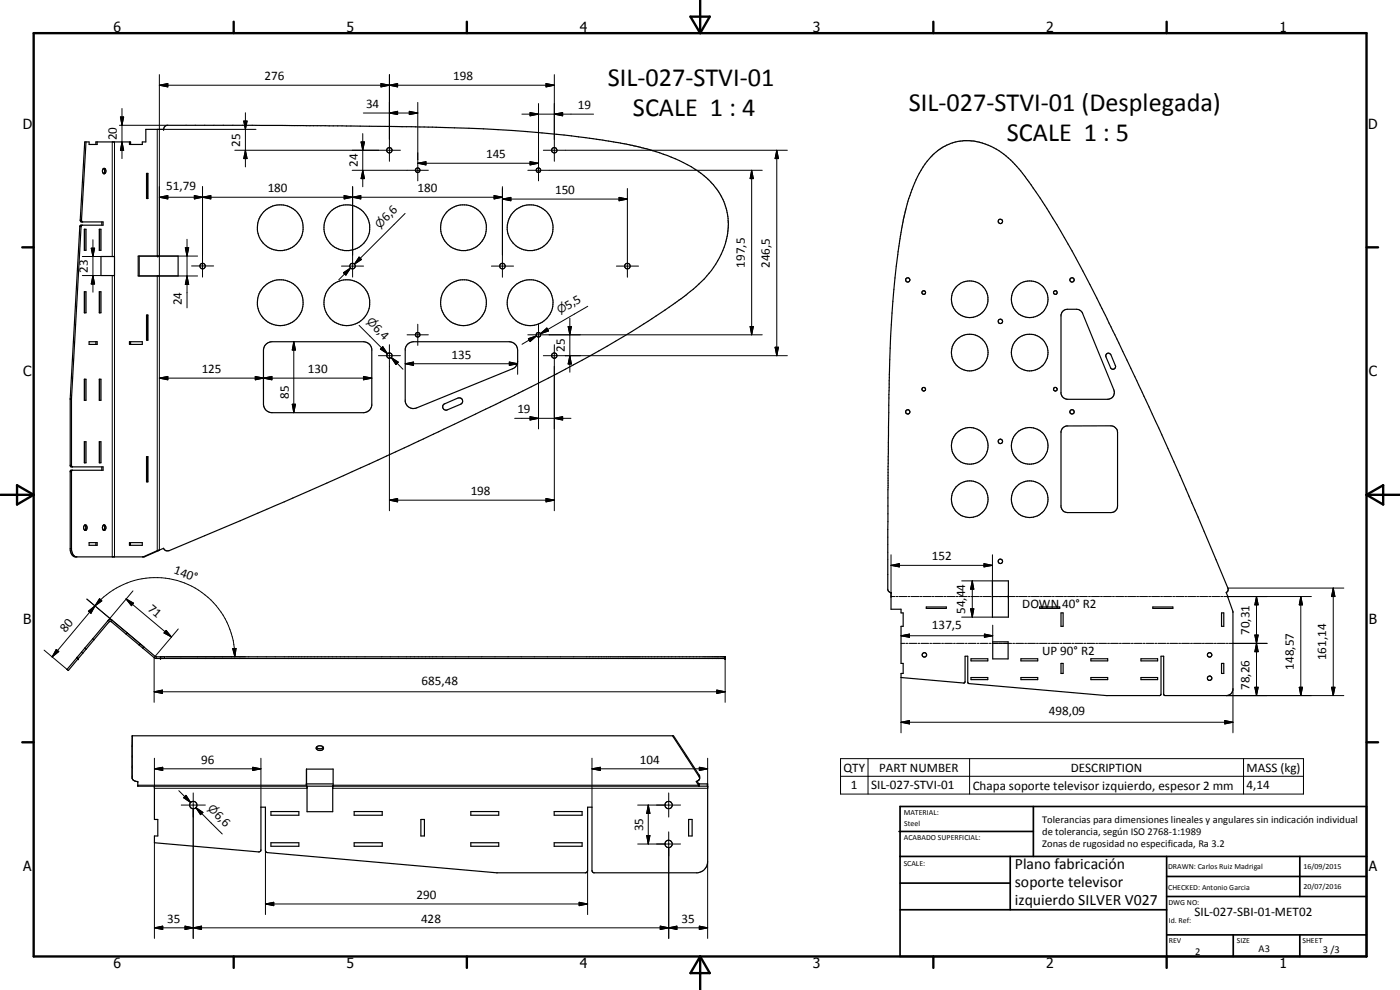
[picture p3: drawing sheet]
<svg xmlns="http://www.w3.org/2000/svg" width="420mm" height="297mm" viewBox="0 0 420 297" stroke-linecap="round" stroke-linejoin="round" font-family="sans-serif">
<g fill="none" stroke="#000" stroke-width=".35">
<path d="M25.8 42.6l-1.3 23.4 .3 .6M28.8 43.3v-.7h10.4v.7M29.2 42.6v.7h-2.5v-.7h-1.3l-1.3 23.6 .3 .4h6.5v1h-6.6l-.4 .4-2.8 51.6v20.1l.3 .4h9.5v1h-9.6l-.2 .2v23.7a2.03 2.03 0 0 0 1.6 2.1h20.4l4.4-1.9M30.9 50.7l.4-.2a.84 .84 0 0 1 .5 .9 .84 .84 0 0 1-.7 .7 1.04 1.04 0 0 1-.2-1.4zM31.1 50.5a1.06 1.06 0 0 1 0 1.6M38.9 42.6v.7h3.8v-.7h1.1v-3.8h5.3l.4-.9 .6-.3 53.9 .2a783.7 783.7 0 0 1 58.7 2.1l15.3 1.7 12.1 2.1a56 56 0 0 1 20.2 8.2 18.9 18.9 0 0 1 5.6 25.4 33.6 33.6 0 0 1-10 11.2 291.2 291.2 0 0 1-41.3 25l-15.8 7.8-21.7 10.4-34.1 15.5-42.3 18h-.9l-.7-.7-1.4 .6M44 52h.4v7.6h-.4zM44.3 52v7.6M280 46.4a14.9 14.9 0 0 1 9.3-4.2 19.9 19.9 0 0 1 15.8 7.7l3.3 4.1a256.6 256.6 0 0 1 22.8 39.6l13.6 28.5a1266.5 1266.5 0 0 1 23.8 54.6l-.1 .7-.5 .4 2 5.8v23.5a1.98 1.98 0 0 1-2 1.6l-18.6-.1-.2-.2v-11.5h-.8v11.4l-.4 .4h-15.9l-41.3-3.6-.4-.4v-7.8h-.8v7.6l-.3 .4-18.9-1.6v-1.2h.6v-3h-.6v-11.2h.6v-4h-.6v-1.1h-3v-5l-.5-.2-.5-.6 .3-55.4a450.4 450.4 0 0 1 2.7-45.2l1.6-10.1a53.5 53.5 0 0 1 4.9-14.3l1.7-2.7zM24.7 67.6l-.4 .4-2.8 51.6v20.1l.3 .4M25.3 68.8h.5v6.3h-.5zM25.4 68.8v6.3"/>
<path d="M29.8 68.8h.5v6.3h-.5zM29.9 68.8v6.3M30.3 77h4.1v5.7h-4.1zM30.6 66.6v1M41.5 76.8h12v6h-12zM41.8 76.8v6M25.3 87.5h.5v6.4h-.5zM25.4 87.5v6.4M29.8 87.5h.5v6.4h-.5zM29.9 87.5v6.4M44 94.5h.4v7.6h-.4zM44.3 94.5v7.6"/>
<path d="M319.1 93.3l.3-.3a8.1 8.1 0 0 1 4.3-.1l1.1 .8 9.5 23.3a2.04 2.04 0 0 1-1.9 2.8h-12a2.09 2.09 0 0 1-2-1.6v-23.8zM25.3 113.8h.5v6.3h-.5zM25.4 113.8v6.3M26.7 102.5h2.5v.8h-2.5zM28.8 102.5v.8M29.8 113.8h.5v6.3h-.5zM29.9 113.8v6.3M38.9 102.5h3.8v.8h-3.8zM39.2 102.5v.8M79.7 103.4l.8-.6 1.1-.3h27.5a2.57 2.57 0 0 1 2.5 2.2v17a2.57 2.57 0 0 1-2.5 2.1h-27.5a2.59 2.59 0 0 1-2.5-2.5v-16.3zM122.2 103.4l.9-.6 1-.3h28.8a2.55 2.55 0 0 1 2.5 2.5v3.4a2.4 2.4 0 0 1-1.6 2.3l-28.8 11.7a2.48 2.48 0 0 1-3.4-2v-15.7zM332.1 106.2l.7-.2 .6 .5 1.3 3.1a.79 .79 0 0 1-.4 1.1 .79 .79 0 0 1-1-.4l-1.4-3.2-.1-.4z"/>
<path d="M25.3 132.5h.5v6.4h-.5zM25.4 132.5v6.4M29.8 132.5h.5v6.4h-.5zM29.9 132.5v6.4M44 137h.4v7.6h-.4zM44.3 137v7.6M133.1 121.4l4.3-2a1.01 1.01 0 0 1 1.4 .6 1.01 1.01 0 0 1-.6 1.3l-4 1.7a1 1 0 0 1-1.1-.4 1 1 0 0 1 0-1.2zM319.1 128.3l1-.5h13.3a2.09 2.09 0 0 1 2 2v22a2 2 0 0 1-2 2h-13a1.98 1.98 0 0 1-2-1.7v-22.6zM21.7 141.1l-.2 .3v23.6a2.13 2.13 0 0 0 1.6 2.1M25.3 157.6l.2-.1a.81 .81 0 0 1 .7 .8 .81 .81 0 0 1-.7 .8 1.03 1.03 0 0 1-.2-1.5zM25.4 157.5a1.06 1.06 0 0 1 0 1.6M30.6 140.1v1"/>
<path d="M31 157.6l.1-.1a.81 .81 0 0 1 .7 .8 .81 .81 0 0 1-.7 .8l-.4-.8zM31.1 157.5a1.06 1.06 0 0 1 0 1.6M26.7 162.8h2.5v.8h-2.5zM28.8 162.8v.8M38.9 162.8h3.8v.8h-3.8zM39.1 162.8v.8M47.2 165.2l-4.4 1.9M47.2 165.2h.3M47.7 165.1l-.2 .1M47.7 165.1l-.5 .1M297.8 174.3h4.8v10.9h-4.8zM23.1 197.2l-3 3.6"/>
<path d="M23.1 197.2l.4 .4M23.5 197.6l-3 3.6-.4-.4M24.5 195.7l-1.4 1.5M24.5 195.7l.3 .3M24.8 196l-1.3 1.6M25.4 194.5l-.9 1.2M25.4 194.5l.4 .3M25.8 194.8l-1 1.2M27.8 191.6l-2.4 2.9M27.8 191.6l.4 .3M28.2 191.9l-2.4 2.9M28.2 191.9l4.5-5.3 .4-.2 8.7 7.1"/>
<path d="M38.2 189.9l-4.5-3.7-.6-.3-.6 .2-4.7 5.5M38.2 189.9l3.9 3.3M38.2 189.9l-.3 .4M42.1 193.2l4.8 3.9h170.7v.5h-170.7l-.6-.3-4.5-3.8M42.1 193.2l-.3 .3M43.1 194.1l-.3 .3M48.2 197.1v.5M278 182.1h6v.4h-6zM291.4 197.7h5v.6h-5zM297.9 192.6h4.6v5.1h-4.6zM306.4 197.7h5v.6h-5zM312 182.1h6v.4h-6z"/>
<path d="M318.4 183.9h.7v4h-.7zM318.4 199.1h.7v3h-.7zM327.4 197.7h5v.6h-5zM342.4 197.7h5v.6h-5zM346 182.1h6v.4h-6zM366.6 183.9h.7v4h-.7zM366.6 199.1h.7v3h-.7zM20.1 200.8h.1M291.4 203.3h5v.6h-5zM306.4 203.3h5v.6h-5zM327.4 203.3h5v.6h-5zM342.4 203.3h5v.6h-5z"/>
<path d="M39.7 223.9v-3.1h162.4l7.9 12-.2 1.1-.9 .6 .7 1.1M39.7 223.8v9.7l.5 .7 1.1 .3v1.4h171.1M92 235.9v-5.1h8v5.1M92 235.2h8M92.1 235.9v7.6h7.8v-7.6M94.9 224.2a1.18 1.18 0 0 1 1.2-.5 1.18 1.18 0 0 1 1 .9 1.12 1.12 0 0 1-1.3 .6 1.12 1.12 0 0 1-.9-1zM95 224.2a1.33 1.33 0 0 0 2 0M201.8 220.8l8.2 12.5M209.2 234.4l.4 .7M209.6 235.1l2.8 .1v23.3a3.4 3.4 0 0 1-2.9 3.4l-31.5-.1-.3-.6v-19h-1.4v19l-.5 .7h-26.8l-68.9-6.1-.4-.6v-13h-1.4v12.9l-.5 .5-31.5-2.7v-2.1h1.1v-4.9h-1.1v-10M209.6 235.1v.5M209.8 235.2v.7l-.2-.3"/>
<path d="M81.3 243.5h8.4v1.1h-8.4zM81.3 252.9h8.4v1h-8.4zM106.3 243.5h8.4v1.1h-8.4zM106.3 252.9h8.4v1h-8.4zM126.3 245.9h1.1v4.9h-1.1zM141.3 243.5h8.4v1.1h-8.4zM141.3 252.9h8.4v1h-8.4zM166.3 243.5h8.4v1.1h-8.4zM166.3 252.9h8.4v1h-8.4zM206.7 245.9h1v4.9h-1z"/>
<circle cx="116.9" cy="45.1" r=".79"/>
<circle cx="125.3" cy="51.1" r=".68"/>
<circle cx="161.6" cy="51.1" r=".68"/>
<circle cx="166.4" cy="45.1" r=".8"/>
<circle cx="60.8" cy="79.8" r=".82"/>
<circle cx="84.1" cy="68.3" r="6.9"/>
<circle cx="104.1" cy="68.3" r="6.9"/>
<circle cx="105.8" cy="79.9" r=".83"/>
<circle cx="139.1" cy="68.3" r="6.9"/>
<circle cx="150.8" cy="79.8" r=".83"/>
<circle cx="159.1" cy="68.3" r="6.9"/>
<circle cx="188.3" cy="79.8" r=".83"/>
<circle cx="300.2" cy="66.4" r=".66"/>
<circle cx="84.1" cy="90.8" r="6.9"/>
<circle cx="104.1" cy="90.8" r="6.9"/>
<circle cx="139.1" cy="90.8" r="6.9"/>
<circle cx="159.1" cy="90.8" r="6.9"/>
<circle cx="272.4" cy="84" r=".64"/>
<circle cx="277.2" cy="87.8" r=".54"/>
<circle cx="291" cy="89.8" r="5.5"/>
<circle cx="300.2" cy="96.4" r=".65"/>
<circle cx="309" cy="89.8" r="5.5"/>
<circle cx="316.7" cy="87.8" r=".55"/>
<circle cx="321.7" cy="84" r=".66"/>
<circle cx="116.9" cy="106.7" r=".82"/>
<circle cx="125.4" cy="100.4" r=".69"/>
<circle cx="161.6" cy="100.4" r=".67"/>
<circle cx="166.4" cy="106.7" r=".8"/>
<circle cx="277.2" cy="116.8" r=".55"/>
<circle cx="291" cy="105.8" r="5.5"/>
<circle cx="309" cy="105.8" r="5.5"/>
<circle cx="316.7" cy="116.8" r=".54"/>
<circle cx="272.5" cy="123.6" r=".65"/>
<circle cx="291" cy="133.8" r="5.5"/>
<circle cx="300.2" cy="132.4" r=".67"/>
<circle cx="309" cy="133.8" r="5.5"/>
<circle cx="321.7" cy="123.6" r=".64"/>
<circle cx="291" cy="149.8" r="5.5"/>
<circle cx="309" cy="149.8" r="5.5"/>
<circle cx="300.2" cy="168.4" r=".66"/>
<circle cx="277.4" cy="196.5" r=".67"/>
<circle cx="363" cy="196.5" r=".67"/>
<circle cx="363" cy="203.5" r=".66"/>
<circle cx="58" cy="241.5" r="1.11"/>
<circle cx="200.7" cy="253.2" r="1.11"/>
<circle cx="200.7" cy="241.6" r="1.1"/>
</g>
<g fill="none" stroke="#000" stroke-width=".3">
<path d="M35.8 37.6h14.6M36.1 35.1h1l-.5 2.5zM36.6 32.6v15M47.2 38.8v38M47.8 25.6l2.6-.5v1zM47.8 22.4v142.7M47.8 38.8h29M47.8 25.6h118.6M73.1 36.3h1.1l-.6 2.5zM73.6 33.8v16.3M109 33.9h16.4M114.3 25.1l2.6 .5-2.6 .5z"/>
<path d="M116.9 25.6l2.4-.5v1zM116.9 33.9l2.4-.5v1zM116.9 22.4v26M122.8 33.4l2.6 .5-2.6 .5zM125.4 30.7v23.6M156.6 34.2h21.5M159.1 33.8l2.5 .4-2.5 .6zM161.6 31.1v23.2M163.9 25.1l2.5 .5-2.5 .5zM166.4 34.2l2.5-.4v1zM166.4 22.4v26M33.7 42.6v34.4"/>
<path d="M34.4 42.6v34.4M36.6 42.6l.5 2.5h-1zM47.8 59.2l2.6-.5v1zM47.8 59.2h103M58.3 58.7l2.5 .5-2.5 .5zM60.8 59.2l2.5-.5v1zM60.8 56v27.1M70.5 45.1h49.7M73.6 45.1l.6 2.5h-1.1zM103.3 58.7l2.5 .5-2.5 .5zM105.7 51.1h22.9M105.8 59.2l2.5-.5v1z"/>
<path d="M105.8 56v27.1M108.4 42.6h1l-.5 2.5zM108.9 51.1l.5 2.5h-1zM108.9 40.1v15.9M125.4 49l2.4-.5v1zM125.4 49h36.2M148.3 58.7l2.5 .5-2.5 .5zM150.8 59.7l2.5-.5v1zM150.8 56v27.2M150.8 59.7h37.5M158.4 51.1h70.4M159.1 48.5l2.5 .5-2.5 .5z"/>
<path d="M163.1 45.1h73.2M185.8 59.2l2.5 .5-2.5 .5zM188.3 56.6v26.6M225.6 51.1l.5 2.5h-1zM225.6 51.1v49.4M233.1 45.1l.5 2.5h-1zM233.1 45.1v61.6M23.9 68h.4M24.1 66h.4M24.7 77h5.6M27.4 74.5h1l-.5 2.5zM27.9 71.9v15.8"/>
<path d="M41.8 76.8h17.5M55.6 74.3h1l-.5 2.5zM56.1 71.8v20.6M57.5 79.8h6.6M102.5 79.8h6.6M107.8 77.1l.7 .8-2.1 1.3zM121.6 64.1l-15.2 15.1M147.5 79.8h6.6M185 79.8h6.6M24.7 82.7h5.6M27.9 82.7l.5 2.5h-1zM33.7 82.7v84.4"/>
<path d="M34.4 82.7v84.4M41.8 82.8h17.5M47.2 82.8v82.4M56.1 82.8l.5 2.5h-1zM103.1 81.8l2.1-1.4-1.4 2.1zM105.2 80.4l-3.5 3.5M107.8 97.6l8.5 8.5M125.4 97.3v6.3M161.6 97.3v31.4M164.4 98.8l-2.2 1.3M170.5 98h1l-.5 2.5zM171 95.5v16.2"/>
<path d="M176.4 91.9l-14.2 8.2M225.1 98h1l-.5 2.5zM21.1 119.8h.4M21.1 119.6h.4M47.8 113.5l2.6-.6v1.1zM47.8 113.5h63.8M76.6 112.9l2.5 .6-2.5 .5zM79.1 113.5l2.5-.6v1.1zM79.1 113.2v3.4M88.2 102.5l.5 2.5h-1zM88.2 102.5v21.3M109.1 112.9l2.5 .6-2.5 .5z"/>
<path d="M113.6 106.7h6.6M114.2 104.7l.7-.7 1.4 2.1zM114.5 104.4l1.8 1.7M114.9 104l1.4 2.1-2.1-1.4zM116.9 103.4v49.8M117.4 107.3l2.1 1.4-.7 .7zM117.4 107.3l3.5 3.5M121.6 109.1l2.5-.5v1zM121.6 109.1h33.8M122.2 100.5h6.4M152.9 108.6l2.5 .5-2.5 .5zM155.4 108.4v3.9"/>
<path d="M158.4 100.5h70.4M158.6 101.6l2.4-.8-1.9 1.7zM161 100.8l-4.3 2.5M162.2 100.1l1.9-1.7 .5 .9zM163.1 106.7h73.2M166.4 103.4v49.8M171 106.7l.5 2.5h-1zM232.6 104.2h1l-.5 2.5zM21.1 139.6h.4M87.7 121.3h1l-.5 2.5zM154.5 125.5h16.9M159.1 125l2.5 .5-2.5 .5z"/>
<path d="M166.4 125.5l2.5-.5v1zM21.1 141.6h.4M116.9 150.1l2.4-.5v1zM116.9 150.1h49.5M163.9 149.6l2.5 .5-2.5 .5zM21.1 164.6h.4M29.9 179.6l.7 .7-2.1 1.5zM37.8 179.7l2.3 1.3-.7 .7zM37.8 179.7l13.7 11.4M39.9 177.3l-7.6 9M43.2 167h.3M267.4 169.6l2.5-.5v1z"/>
<path d="M267.4 179h1.2M267.4 169.6h30.4M267.4 166.5v12.7M268.9 179h.6M269.8 179h2.4M272.5 179h.6M273.5 179h2.4M276.1 179h.7M277.1 179h2.4M279.7 179h.7M280.7 179h2.4M283.4 179h.6"/>
<path d="M284.3 179h2.4M287 179h.6M287.9 179h2.4M288.6 174.3h9.2M290.6 179h.6M291.5 179h2.4M291.8 174.3l.5 2.5h-1zM291.8 174.3v10.9M294.2 179h.6M295.1 179h2.4M295.3 169.1l2.5 .5-2.5 .5zM297.8 179h6.9"/>
<path d="M297.8 166.5v12.7M305 179h.6M305.9 179h2.4M308.6 179h.6M309.5 179h2.4M312.2 179h.6M313.1 179h2.4M315.8 179h.6M316.8 179h2.3M319.4 179h.7M320.4 179h2.3M323 179h.7"/>
<path d="M324 179h2.3M326.7 179h.6M327.6 179h2.4M330.3 179h.6M331.2 179h2.4M333.9 179h.6M334.8 179h2.4M337.5 179h.6M338.4 179h2.4M341.1 179h.6M342 179h2.4M344.7 179h.6"/>
<path d="M345.6 179h2.4M348.3 179h.6M349.2 179h2.4M351.9 179h.6M352.8 179h2.4M355.5 179h.6M356.4 179h2.4M359.1 179h.6M360 179h2.4M362.7 179h.7M363.7 179h2.3M366.3 179h.7"/>
<path d="M367.3 179h26.3M368.5 176.4h34.8M377.1 179l.5 2.5h-1zM377.1 179v29.7M390.4 179l.5 2.5h-1zM390.4 179v29.7M400.1 176.4l.5 2.6h-1zM400.1 176.4v32.3M13.2 195.1l7.3 6.1M16.9 194.9l.7 .6-1.9 1.6zM23 197.4l.4 .3M23.1 197.2l.4 .4"/>
<path d="M26.5 183.4l2-1.6-1.2 2.2zM28.5 181.8a23.7 23.7 0 0 1 26.4-7.1 23.7 23.7 0 0 1 15.6 22.4M28.5 181.8l-12.8 15.3M33.7 186.2l-7.6-6.5 17 14.4M46.9 197.1v.5M49.4 197.1v.5M49.8 197.1h23.8M49.9 189.1l1.6 2-2.3-1.2zM53.5 188.7l-7.2 8.6v13.4M69.8 194.6h1.1l-.4 2.5zM217.6 197.6v13.1M270.4 190.8l2.6-.6v1z"/>
<path d="M270.4 193h1.2M270.4 190.8h27.5M271.9 193h.6M272.8 193h2.4M275.5 193h.5M276.4 193h2.3M279 193h.6M279.9 193h2.4M282.6 193h.6M283.5 193h2.3M286.2 193h.5M287.1 193h2.3"/>
<path d="M288.6 185.2h9.2M289.7 193h.6M290.6 193h2.3M291.3 182.7h1l-.5 2.5zM293.3 193h.5M294.2 193h2.3M295.4 190.2l2.5 .6-2.5 .4zM296.8 193h.6M297.7 193h3.2M297.9 187.6v5M301 193h2.6M303.9 193h.6"/>
<path d="M304.8 193h2.4M307.5 193h.6M308.4 193h2.4M311.1 193h.5M311.9 193h2.4M314.6 193h.6M315.5 193h2.4M318.2 193h.6M319.1 193h2.3M321.7 193h.6M322.6 193h2.4M325.3 193h.6"/>
<path d="M326.2 193h2.3M328.8 193h.6M329.7 193h2.4M332.4 193h.6M333.3 193h2.3M335.9 193h.6M336.8 193h2.4M339.5 193h.6M340.4 193h2.4M343.1 193h.6M343.9 193h2.4M346.6 193h.6"/>
<path d="M347.5 193h2.4M350.2 193h.6M351.1 193h2.3M353.7 193h.6M354.6 193h2.4M357.3 193h.6M358.2 193h2.4M360.8 193h.7M361.7 193h2.4M364.4 193h.6M365.3 193h2.4M367.9 193h.7"/>
<path d="M368.8 193h11.5M376.6 190.5h1l-.5 2.5zM376.6 190.5l1 5h-1l1-5zM377.1 193l.5 2.5h-1zM46.3 207.6l2.5-.5v1zM46.3 207.6h171.3M215.1 207.1l2.5 .5-2.5 .5zM270.4 216.7l2.6-.5v1zM270.4 216.7h99.6M270.4 203.3v16.6M367.6 216.2l2.4 .5-2.4 .5zM368 208.7h35.3"/>
<path d="M370 206.7v13.2M376.6 206.2h1l-.5 2.5zM389.9 206.2h1l-.5 2.5zM399.6 206.2h1l-.5 2.5zM41.3 235.6h50.7M46.3 230.7l2.5-.5v1zM46.3 227.5v9h45.8M46.3 230.7h32M53.7 237.2l3.5 3.6M55.1 239.4l.7-.8 1.4 2.2zM55.8 238.6l1.4 2.2-2.1-1.4zM58 237.9v43.7"/>
<path d="M75.8 230.2l2.5 .5-2.5 .5zM78.3 227.5v14.7M100 235.6h109.6M177.7 230.7l2.5-.5v1zM177.7 230.7h34.7M177.7 227.5v14.7M200.7 237.9v7.3M209.8 232.6v.5M209.9 230.2l2.5 .5-2.5 .5zM212.2 235.2v.7M212.4 227.5v9h-112.5M252.3 227.6h138.9v10.7h-138.9z"/>
<path d="M252.3 232.9h138.9M260.5 227.6v10.7M291 227.6v10.7M373.2 227.6v10.7M46.3 252.9v28.7M54.4 241.6h7.2M58.8 242.3l2.1 1.5-.7 .6zM58.8 242.3l1.7 1.8M58.8 242.3l7.9 7.9M79.7 255.2v19.2M191.4 241.6h12.8M191.4 253.2h12.8"/>
<path d="M194.1 250.7h1l-.5 2.5zM194.6 241.6l.5 2.5h-1zM194.6 241.6v11.6M200.7 249.6v32M212.4 258.5v23.1M46.3 278.4l2.5-.5v1zM46.3 278.4h166.1M55.5 277.9l2.5 .5-2.5 .5zM58 278.4l2.5-.5v1zM79.7 271.2l2.5-.5v1zM79.7 271.2h96.6M173.8 270.7l2.5 .5-2.5 .5z"/>
<path d="M176.3 261.2v13.2M198.2 277.9l2.5 .5-2.5 .5zM200.7 278.4l2.4-.5v1zM209.9 277.9l2.5 .5-2.5 .5z"/>
</g>
<g fill="#000">
<circle cx="49.1" cy="38.8" r=".18"/>
<circle cx="47.4" cy="76.8" r=".18"/>
<circle cx="267.4" cy="177.8" r=".18"/>
<circle cx="302.6" cy="179.2" r=".18"/>
<circle cx="23.1" cy="197.2" r=".18"/>
<circle cx="23.4" cy="197.7" r=".18"/>
<circle cx="23.5" cy="197.6" r=".18"/>
<circle cx="48.2" cy="197.1" r=".18"/>
<circle cx="48.2" cy="197.6" r=".18"/>
<circle cx="217.6" cy="197.6" r=".18"/>
<circle cx="217.6" cy="197.1" r=".18"/>
<circle cx="39.7" cy="220.8" r=".18"/>
<circle cx="41.3" cy="234.5" r=".18"/>
<circle cx="46.3" cy="235.9" r=".18"/>
<circle cx="92" cy="235.2" r=".18"/>
<circle cx="92.1" cy="235.9" r=".18"/>
<circle cx="99.9" cy="235.9" r=".18"/>
<circle cx="212.4" cy="235.9" r=".18"/>
</g>
<g fill="none" stroke="#000" stroke-width=".71">
<path d="M10.1 9.9h400v277.1h-400zM70.1 6.5v3.4M140.1 6.5v3.4M207.2 5h5.8l-2.9 4.9zM210.1 0v9.9M280.1 6.5v3.4M350.1 6.5v3.4M6.7 74.2h3.4M410.1 74.2h3.5M.1 148.5h10M5.1 145.6l5 2.9-5 2.9zM410.1 148.5h10"/>
<path d="M410.1 148.5l5-2.9v5.8zM6.7 222.7h3.4M410.1 222.7h3.5M70.1 287v3.4M140.1 287v3.4M210.1 287v10M210.1 287l2.9 5h-5.8zM280.1 287v3.4M350.1 287v3.4"/>
</g>
<g fill="none" stroke="#000" stroke-width=".51">
<path d="M269.8 249.5h40.3M270.1 242h140v45h-140zM270.1 257h140M303.2 257v16M310.1 242v15M350.1 257v30M390.1 257v12M270.1 265h33.1M270.1 273h80M350.1 269h60M350.1 263h60M350.1 280.5h60"/>
<path d="M370.1 280.5v6.5M390.1 280.5v6.5"/>
</g>
<g fill="#000">
<path d="M36.1 35.1h1l-.5 2.5zM47.8 25.6l2.6-.5v1zM73.1 36.3h1.1l-.6 2.5zM114.3 25.1l2.6 .5-2.6 .5zM116.9 25.6l2.4-.5v1zM116.9 33.9l2.4-.5v1zM122.8 33.4l2.6 .5-2.6 .5zM159.1 33.8l2.5 .4-2.5 .6zM163.9 25.1l2.5 .5-2.5 .5zM166.4 34.2l2.5-.4v1zM36.6 42.6l.5 2.5h-1zM47.8 59.2l2.6-.5v1z"/>
<path d="M58.3 58.7l2.5 .5-2.5 .5zM60.8 59.2l2.5-.5v1zM73.6 45.1l.6 2.5h-1.1zM103.3 58.7l2.5 .5-2.5 .5zM105.8 59.2l2.5-.5v1zM108.4 42.6h1l-.5 2.5zM108.9 51.1l.5 2.5h-1zM125.4 49l2.4-.5v1zM148.3 58.7l2.5 .5-2.5 .5zM150.8 59.7l2.5-.5v1zM159.1 48.5l2.5 .5-2.5 .5zM225.6 51.1l.5 2.5h-1z"/>
<path d="M233.1 45.1l.5 2.5h-1zM27.4 74.5h1l-.5 2.5zM55.6 74.3h1l-.5 2.5zM107.8 77.1l.7 .8-2.1 1.3zM185.8 59.2l2.5 .5-2.5 .5zM27.9 82.7l.5 2.5h-1zM56.1 82.8l.5 2.5h-1zM103.1 81.8l2.1-1.4-1.4 2.1zM162.2 100.1l1.9-1.7 .5 .9zM170.5 98h1l-.5 2.5zM225.1 98h1l-.5 2.5zM47.8 113.5l2.6-.6v1.1z"/>
<path d="M76.6 112.9l2.5 .6-2.5 .5zM79.1 113.5l2.5-.6v1.1zM88.2 102.5l.5 2.5h-1zM109.1 112.9l2.5 .6-2.5 .5zM114.9 104l1.4 2.1-2.1-1.4zM117.4 107.3l2.1 1.4-.7 .7zM121.6 109.1l2.5-.5v1zM152.9 108.6l2.5 .5-2.5 .5zM158.6 101.6l2.4-.8-1.9 1.7zM171 106.7l.5 2.5h-1zM232.6 104.2h1l-.5 2.5zM87.7 121.3h1l-.5 2.5z"/>
<path d="M159.1 125l2.5 .5-2.5 .5zM166.4 125.5l2.5-.5v1zM116.9 150.1l2.4-.5v1zM163.9 149.6l2.5 .5-2.5 .5zM29.9 179.6l.7 .7-2.1 1.5zM267.4 169.6l2.5-.5v1zM291.8 174.3l.5 2.5h-1zM295.3 169.1l2.5 .5-2.5 .5zM400.1 176.4l.5 2.6h-1zM16.9 194.9l.7 .6-1.9 1.6zM26.5 183.4l2-1.6-1.2 2.2zM37.8 179.7l2.3 1.3-.7 .7z"/>
<path d="M49.9 189.1l1.6 2-2.3-1.2zM69.8 194.6h1.1l-.4 2.5zM270.4 190.8l2.6-.6v1zM291.3 182.7h1l-.5 2.5zM295.4 190.2l2.5 .6-2.5 .4zM376.6 190.5h1l-.5 2.5zM377.1 179l.5 2.5h-1zM377.1 193l.5 2.5h-1zM390.4 179l.5 2.5h-1zM46.3 207.6l2.5-.5v1zM215.1 207.1l2.5 .5-2.5 .5zM270.4 216.7l2.6-.5v1z"/>
<path d="M367.6 216.2l2.4 .5-2.4 .5zM376.6 206.2h1l-.5 2.5zM389.9 206.2h1l-.5 2.5zM399.6 206.2h1l-.5 2.5zM46.3 230.7l2.5-.5v1zM55.8 238.6l1.4 2.2-2.1-1.4zM75.8 230.2l2.5 .5-2.5 .5zM177.7 230.7l2.5-.5v1zM209.9 230.2l2.5 .5-2.5 .5zM58.8 242.3l2.1 1.5-.7 .6zM194.1 250.7h1l-.5 2.5zM194.6 241.6l.5 2.5h-1z"/>
<path d="M46.3 278.4l2.5-.5v1zM55.5 277.9l2.5 .5-2.5 .5zM58 278.4l2.5-.5v1zM79.7 271.2l2.5-.5v1zM173.8 270.7l2.5 .5-2.5 .5zM198.2 277.9l2.5 .5-2.5 .5zM200.7 278.4l2.4-.5v1zM209.9 277.9l2.5 .5-2.5 .5z"/>
</g>
<g font-size="7.9">
<text x="182.4" y="25.7">SIL-027-STVI-01</text>
<text x="189.9" y="34.7">SCALE 1 : 4</text>
<text x="272.8" y="33.4">SIL-027-STVI-01 (Desplegada)</text>
<text x="302.1" y="42.4">SCALE 1 : 5</text>
</g>
<g font-size="4.7">
<text x="304.6" y="260.8">Plano fabricación</text>
<text x="304.6" y="266.2">soporte televisor</text>
<text x="304.6" y="271.6">izquierdo SILVER V027</text>
</g>
<g font-size="4.2">
<text x="34" y="9.6">6</text>
<text x="104" y="9.6">5</text>
<text x="174" y="9.6">4</text>
<text x="244" y="9.6">3</text>
<text x="314" y="9.6">2</text>
<text x="384" y="9.6">1</text>
<text x="6.8" y="38.7">D</text>
<text x="410.6" y="38.7">D</text>
<text x="7" y="112.9">C</text>
<text x="410.8" y="112.9">C</text>
<text x="7" y="187.1">B</text>
<text x="410.8" y="187.1">B</text>
<text x="7" y="261.4">A</text>
<text x="410.8" y="261.4">A</text>
<text x="34" y="290.4">6</text>
<text x="104" y="290.4">5</text>
<text x="174" y="290.4">4</text>
<text x="244" y="290.4">3</text>
<text x="314" y="290.4">2</text>
<text x="384" y="290.4">1</text>
</g>
<g font-size="3.9">
<text x="79.4" y="24">276</text>
<text x="136" y="24">198</text>
<text x="109.8" y="32.3">34</text>
<text x="173.4" y="32.7">19</text>
<text x="35.1" y="42.1" transform="rotate(-90 35.1 42.1)">20</text>
<text x="72.1" y="44" transform="rotate(-90 72.1 44)">25</text>
<text x="145.9" y="47.5">145</text>
<text x="107.3" y="50.1" transform="rotate(-90 107.3 50.1)">24</text>
<text x="49.9" y="57.1">51,79</text>
<text x="80.3" y="57.6">180</text>
<text x="125.3" y="57.6">180</text>
<text x="166.6" y="58.2">150</text>
<text x="116" y="66.6" transform="rotate(-45 116 66.6)">6,6</text>
<text x="26.4" y="81.8" transform="rotate(-90 26.4 81.8)">23</text>
<text x="223.5" y="80.3" transform="rotate(-90 223.5 80.3)">197,5</text>
<text x="231" y="80.4" transform="rotate(-90 231 80.4)">246,5</text>
<text x="54.6" y="91.7" transform="rotate(-90 54.6 91.7)">24</text>
<text x="170.4" y="92.9" transform="rotate(-30 170.4 92.9)">5,5</text>
<text x="111.8" y="98.6" transform="rotate(45 111.8 98.6)">6,4</text>
<text x="135.5" y="107.6">135</text>
<text x="169.5" y="105.6" transform="rotate(-90 169.5 105.6)">25</text>
<text x="60.5" y="111.9">125</text>
<text x="92.4" y="111.9">130</text>
<text x="86.6" y="119.7" transform="rotate(-90 86.6 119.7)">85</text>
<text x="155.3" y="124">19</text>
<text x="141.3" y="148.5">198</text>
<text x="52" y="172" transform="rotate(20 52 172)">140°</text>
<text x="279.6" y="168.1">152</text>
<text x="44.1" y="183" transform="rotate(40 44.1 183)">71</text>
<text x="289.7" y="184.2" transform="rotate(-90 289.7 184.2)">54,44</text>
<text x="306.8" y="182.4">DOWN 40° R2</text>
<text x="19.6" y="190" transform="rotate(-50 19.6 190)">80</text>
<text x="279.7" y="188.6">137,5</text>
<text x="375" y="190.5" transform="rotate(-90 375 190.5)">70,31</text>
<text x="312.7" y="196.4">UP 90° R2</text>
<text x="388.3" y="200.9" transform="rotate(-90 388.3 200.9)">148,57</text>
<text x="398" y="198.1" transform="rotate(-90 398 198.1)">161,14</text>
<text x="126.5" y="205.5">685,48</text>
<text x="375" y="207" transform="rotate(-90 375 207)">78,26</text>
<text x="314.8" y="214.6">498,09</text>
<text x="60.4" y="229.2">96</text>
<text x="192.1" y="229.2">104</text>
<text x="253.1" y="231.6">QTY</text>
<text x="263.8" y="231.5">PART NUMBER</text>
<text x="321.4" y="231.6">DESCRIPTION</text>
<text x="374.1" y="231.6">MASS (kg)</text>
<text x="255.4" y="236.9">1</text>
<text x="261.4" y="236.9">SIL-027-STVI-01</text>
<text x="291.9" y="236.9">Chapa soporte televisor izquierdo, espesor 2 mm</text>
<text x="374.1" y="236.9">4,14</text>
<text x="64.2" y="244.7" transform="rotate(45 64.2 244.7)">6,6</text>
<text x="193" y="249.4" transform="rotate(-90 193 249.4)">35</text>
<text x="125" y="269.7">290</text>
<text x="358.5" y="275">SIL-027-SBI-01-MET02</text>
<text x="50.2" y="276.9">35</text>
<text x="126.4" y="276.9">428</text>
<text x="204.5" y="276.9">35</text>
</g>
<g font-size="3.3">
<text x="114" y="68.6" transform="rotate(-45 114 68.6)">⌀</text>
<text x="168" y="94.4" transform="rotate(-30 168 94.4)">⌀</text>
<text x="109.8" y="96.6" transform="rotate(45 109.8 96.6)">⌀</text>
<text x="62.2" y="242.7" transform="rotate(45 62.2 242.7)">⌀</text>
</g>
<g font-size="3.1">
<text x="312.7" y="246.8">Tolerancias para dimensiones lineales y angulares sin indicación individual</text>
<text x="312.7" y="250.4">de tolerancia, según ISO 2768-1:1989</text>
<text x="312.7" y="254">Zonas de rugosidad no especificada, Ra 3.2</text>
<text x="358.7" y="286.5">2</text>
<text x="377.7" y="285.6">A3</text>
<text x="397" y="285.9">3 /3</text>
</g>
<g font-size="2.4">
<text x="271.2" y="244.4">MATERIAL:</text>
<text x="271.3" y="252">ACABADO SUPERFICIAL:</text>
<text x="271.4" y="247.9">Steel</text>
<text x="271.2" y="259.7">SCALE:</text>
<text x="350.6" y="260.8">DRAWN: Carlos Ruiz Madrigal</text>
<text x="391.2" y="260.6">16/09/2015</text>
<text x="350.6" y="267">CHECKED: Antonio Garcia</text>
<text x="391.2" y="266.7">20/07/2016</text>
<text x="350.6" y="271.4">DWG NO:</text>
<text x="350.8" y="276.9">Id. Ref:</text>
<text x="350.8" y="282.8">REV</text>
<text x="371.2" y="282.9">SIZE</text>
<text x="390.9" y="282.9">SHEET</text>
</g>
</svg>
